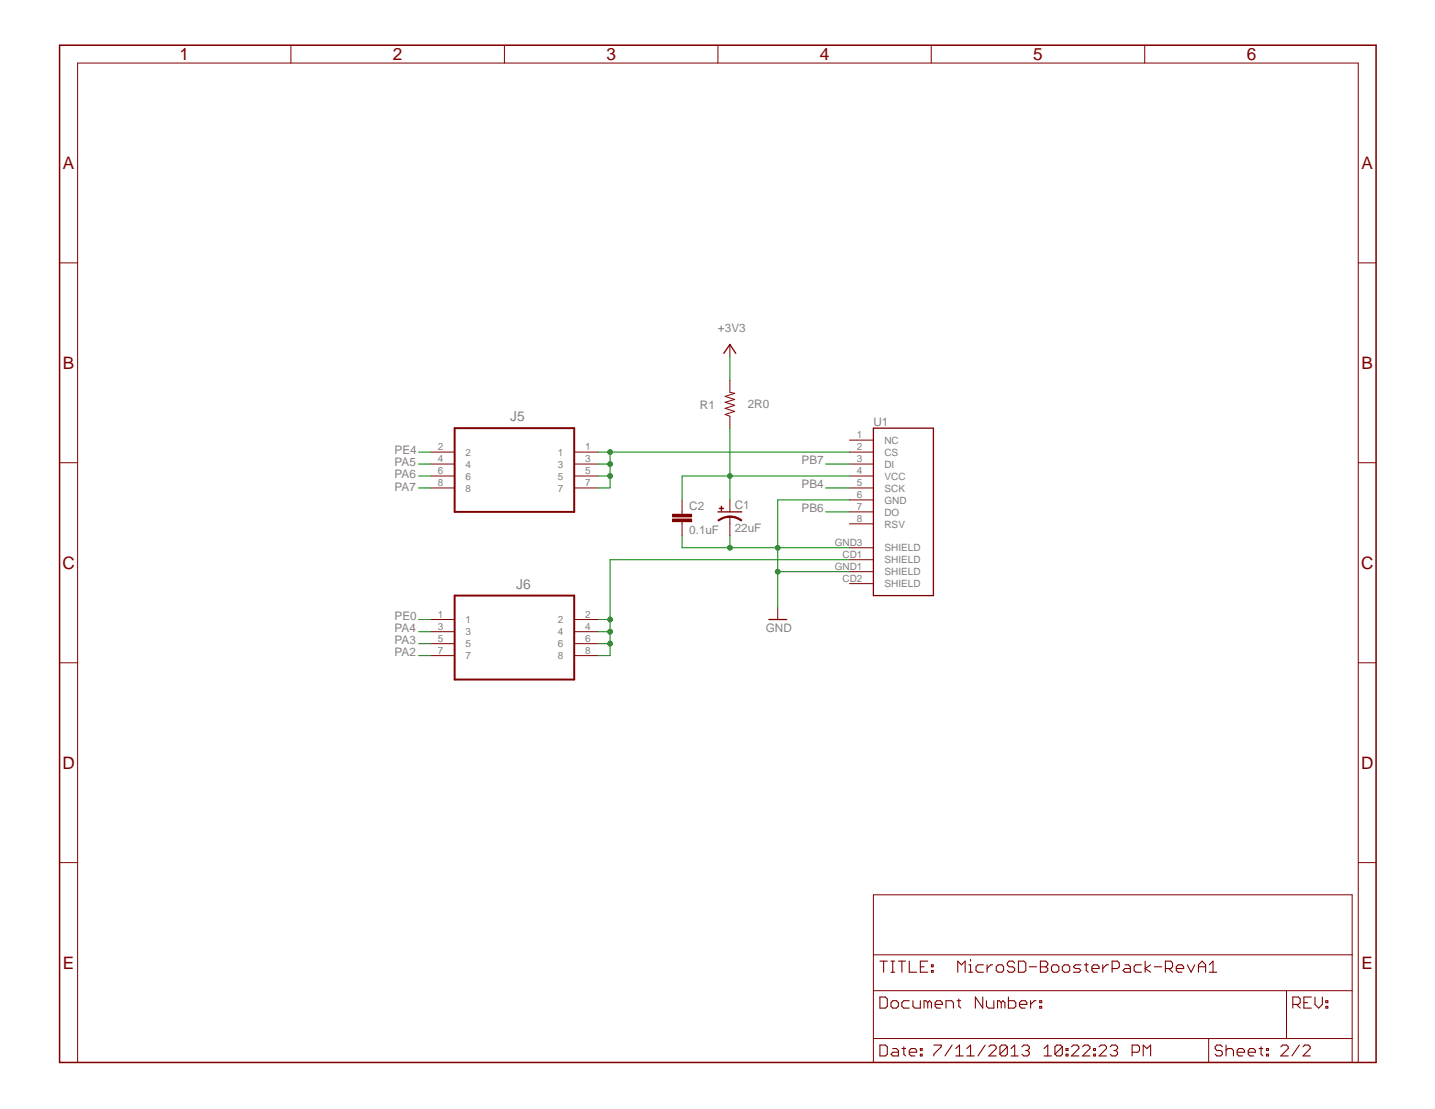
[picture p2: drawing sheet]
<svg xmlns="http://www.w3.org/2000/svg" width="279mm" height="216mm" viewBox="0 0 279 216" stroke-linecap="round" stroke-linejoin="round" font-family="sans-serif">
<path d="M11.6 8.8h256.3v198h-256.3z" fill="none" stroke="#800000" stroke-width=".3"/>
<g fill="none" stroke="#800000" stroke-width=".19">
<path d="M56.6 8.8v3.5M98.2 8.8v3.5M139.8 8.8v3.5M181.3 8.8v3.5M222.9 8.8v3.5M11.6 51.2h3.5M264.5 51.2h3.4M11.6 90.1h3.5M83.9 88h4.6M83.9 90.3h4.6M83.9 92.7h4.6M83.9 95h4.6"/>
<path d="M111.8 88h4.7M111.8 90.3h4.7M111.8 92.7h4.7M111.8 95h4.7M165.4 88h4.7M165.4 90.3h4.7M165.4 97.3h4.7M165.4 92.7h4.7M165.4 95h4.7M165.4 99.7h4.7M165.4 85.7h4.7M264.5 90.1h3.4"/>
<path d="M142.1 100.6v1.4M151.4 118.3v2.3M165.4 102h4.7M165.4 111.3h4.7M165.4 106.6h4.7M165.4 109h4.7M165.4 113.6h4.7M11.6 129h3.5M83.9 120.6h4.6M83.9 123h4.6M83.9 125.3h4.6M83.9 127.6h4.6"/>
<path d="M111.8 120.6h4.7M111.8 123h4.7M111.8 125.3h4.7M111.8 127.6h4.7M264.5 129h3.4M11.6 167.9h3.5M170.1 174.2h93.2v32.6h-93.2zM264.5 167.9h3.4M170.1 192.9h93.2M170.1 185.9h93.2M250.5 192.9v9.3M15.1 206.8v-194.5h249.4v194.5"/>
<path d="M170.1 202.2h93.2M235.3 202.2v4.6"/>
</g>
<g fill="none" stroke="#800000" stroke-width=".21">
<path d="M171.3 194.1h1.1l.4 .4v1.4l-.4 .4h-1.1zM171.3 187.1h1.5M172 187.1v2.2M173.5 187.1h.7M173.5 189.3h.7M173.8 194.8h.7l.4 .4v.7l-.4 .4h-.7l-.3-.4v-.7zM173.8 187.1v2.2M174.9 187.1h1.4M175.6 187.1v2.2M177 187.1v2.2h1.5M177 194.8h-1l-.4 .4v.7l.4 .4h1M177.8 194.8v1.1l.3 .4h1.1v-1.5"/>
<path d="M179.2 188.2h.7M180.6 187.1h-1.4v2.2h1.4M180.6 195.2l-.3-.4h-.4v1.5M180.6 195.2l.4-.4 .4 .4v1.1M180.6 195.2v1.1M181.4 188.9h.3v.4h-.3zM181.4 187.8h.3v.4h-.3zM182.1 195.5h1.4v-.3l-.4-.4h-.7l-.3 .4v.7l.3 .4h.7M184.2 196.3v-1.5h1.1l.3 .4v1.1M186.4 194.8h.7M186.5 189.3v-2.2l.7 .7 .7-.7v2.2M186.7 194.5v1.4l.4 .4"/>
<path d="M188.6 187.8h.4v1.5M188.6 189.3h.8M189 186.8v.3M191.3 194.1v2.2l-1.4-2.2v2.2M191.5 187.8h-1.1l-.4 .4v.7l.4 .4h1.1M192.1 194.8v1.1l.3 .4h1.1v-1.5M192.2 187.8v1.5M193.3 187.8h-.4l-.7 .8M194.4 187.8h.7l.3 .4v.7l-.3 .4h-.7l-.4-.4v-.7zM194.9 195.2l-.3-.4h-.4v1.5M194.9 195.2v1.1M194.9 195.2l.4-.4 .4 .4v1.1"/>
<path d="M196.3 194.1v2.2h1.1l.4-.4v-.7l-.4-.4h-1.1M197.6 187.5l-.4-.4h-.7l-.4 .4v.3l.4 .4h.7l.4 .4v.3l-.4 .4h-.7l-.4-.4M198.3 187.1h1l.4 .4v1.4l-.4 .4h-1zM198.5 195.5h1.4v-.3l-.3-.4h-.7l-.4 .4v.7l.4 .4h.7M200.4 188.2h1.4M200.7 194.8v1.5M201.7 194.8h-.3l-.7 .7M202.4 195.9h.4v.4h-.4zM202.4 194.8h.4v.4h-.4zM202.6 187.1h1l.4 .4v.3l-.4 .4 .4 .4v.3l-.4 .4h-1zM202.6 188.2h1M205.1 187.8h.7l.4 .4v.7l-.4 .4h-.7l-.4-.4v-.7z"/>
<path d="M207.2 187.8h.7l.4 .4v.7l-.4 .4h-.7l-.4-.4v-.7zM210.4 187.8h-1l-.4 .4 .4 .4h.7l.3 .3-.3 .4h-1.1M211.2 187.8h.7M211.5 187.5v1.4l.4 .4M212.6 188.6h1.4v-.4l-.3-.4h-.8l-.3 .4v.7l.3 .4h.8M214.7 187.8v1.5M215.8 187.8h-.4l-.7 .8M216.5 188.6h1.1l.3-.4v-.7l-.3-.4h-1.1v2.2M219 187.8h.8l.3 .4v1.1h-1.1l-.3-.4 .3-.3h1.1M222.2 187.8h-1.1l-.3 .4v.7l.3 .4h1.1M223 187.1v2.2M224 187.8l-1 .8 1 .7"/>
<path d="M224.7 188.2h1.5M226.9 188.6h1.1l.3-.4v-.7l-.3-.4h-1.1v2.2M227.6 188.6l.7 .7M229 188.6h1.5v-.4l-.4-.4h-.7l-.4 .4v.7l.4 .4h.7M231.2 187.8l.7 1.5 .7-1.5M233.3 188.2h1.4M233.3 189.3v-1.5l.8-.7 .6 .7v1.5M235.5 189.3h1.4M235.5 187.8l.7-.7v2.2M251.7 195.5h1.1l.4-.3v-.7l-.4-.4h-1.1v2.2M252.4 195.5l.8 .8M253.9 195.2h.7"/>
<path d="M255.3 194.1h-1.4v2.2h1.4M256 194.1v1.4l.8 .8 .7-.8v-1.4M258.1 195.9h.4v.4h-.4zM258.1 194.8h.4v.4h-.4zM171.3 203.5h1.1l.4 .3v1.4l-.4 .4h-1.1zM173.8 204.1h.7l.4 .4v1.1h-1.1l-.3-.4 .3-.3h1.1M175.6 204.1h.7M176 203.8v1.4l.3 .4M177 204.9h1.5v-.4l-.4-.4h-.7l-.4 .4v.7l.4 .4h.7M179.2 205.2h.3v.4h-.3zM179.2 204.1h.3v.4h-.3zM181.8 203.5h1.5v.3l-1.5 1.4v.4"/>
<path d="M185.4 203.5l-1.4 2.1M186.1 205.6h1.4M186.1 204.1l.7-.6v2.1M188.3 205.6h1.4M188.3 204.1l.7-.6v2.1M191.8 203.5l-1.4 2.1M192.5 203.8l.4-.3h.7l.4 .3v.3l-1.5 1.5h1.5M196.1 203.8v1.4l-.4 .4h-.7l-.3-.4M196.1 203.8l-.4-.3h-.7l-.3 .3v1.4M196.1 203.8l-1.4 1.4M196.8 205.6h1.4M196.8 204.1l.8-.6v2.1"/>
<path d="M199 203.8l.3-.3h.8l.3 .3v.3l-.3 .4M199.7 204.5h.4M200.1 204.5l.3 .4v.3l-.3 .4h-.8l-.3-.4M203.3 205.6h1.4M203.3 204.1l.7-.6v2.1M206.8 203.8v1.4l-.3 .4h-.7l-.4-.4M206.8 203.8l-.3-.3h-.7l-.4 .3v1.4M206.8 203.8l-1.4 1.4M207.6 205.2h.3v.4h-.3zM207.6 204.1h.3v.4h-.3zM208.6 203.8l.4-.3h.7l.4 .3v.3l-1.5 1.5h1.5M210.8 203.8l.4-.3h.6l.4 .3v.3l-1.4 1.5h1.4"/>
<path d="M212.9 205.2h.4v.4h-.4zM212.9 204.1h.4v.4h-.4zM214 203.8l.4-.3h.7l.3 .3v.3l-1.4 1.5h1.4M216.2 203.8l.3-.3h.7l.4 .3v.3l-.4 .4M216.9 204.5h.3M217.2 204.5l.4 .4v.3l-.4 .4h-.7l-.3-.4M220.4 204.9h1.1l.4-.4v-.7l-.4-.3h-1.1v2.1M222.6 205.6v-2.1l.7 .6 .7-.6v2.1M238 203.8l-.3-.3h-.8l-.3 .3v.3l.3 .4h.8l.3 .4v.3l-.3 .4h-.8l-.3-.4M238.7 204.5l.4-.4h.7l.4 .4v1.1M238.7 203.5v2.1M240.9 204.9h1.4v-.4l-.4-.4h-.7l-.3 .4v.7l.3 .4h.7"/>
<path d="M243 204.9h1.4v-.4l-.3-.4h-.7l-.4 .4v.7l.4 .4h.7M245.2 204.1h.7M245.5 203.8v1.4l.4 .4M246.6 205.2h.4v.4h-.4zM246.6 204.1h.4v.4h-.4zM249.4 203.8l.4-.3h.7l.3 .3v.3l-1.4 1.5h1.4M253 203.5l-1.5 2.1M253.7 203.8l.3-.3h.8l.3 .3v.3l-1.4 1.5h1.4"/>
</g>
<path d="M139.8 99.7h4.6M170.1 83.4h11.6v32.6h-11.6zM149.7 120.6h3.5" fill="none" stroke="#800000" stroke-width=".25"/>
<path d="M88.5 83.4h23.3v16.3h-23.3zM88.5 116h23.3v16.3h-23.3z" fill="none" stroke="#800000" stroke-width=".38"/>
<path d="M142.1 100.5a3.3 3.3 0 0 1 2.3 .8l-.1 .1a3.5 3.5 0 0 0-2.2-.7z" fill-rule="evenodd" fill="#800000"/>
<path d="M142.1 100.5a3.3 3.3 0 0 1 2.3 .8l-.1 .1a3.5 3.5 0 0 0-2.2-.7z" fill="none" stroke="#800000" stroke-width=".19"/>
<path d="M139.8 101.3l.2-.2a3.9 3.9 0 0 1 2.1-.6v.2a3.3 3.3 0 0 0-2.2 .7z" fill-rule="evenodd" fill="#800000"/>
<path d="M139.8 101.3l.2-.2a3.9 3.9 0 0 1 2.1-.6v.2a3.3 3.3 0 0 0-2.2 .7z" fill="none" stroke="#800000" stroke-width=".19"/>
<path d="M140 98.9l.9 .1z" fill-rule="evenodd" fill="#800000"/>
<path d="M140 98.9l.9 .1z" fill="none" stroke="#800000" stroke-width=".19"/>
<path d="M140.4 98.6l.1 .8z" fill-rule="evenodd" fill="#800000"/>
<path d="M142.1 67.1v2.3M132.8 99.7v.4M140.4 98.6l.1 .8zM142.1 97.3v2.4M132.8 101.5v.5M142.1 102v2.3" fill="none" stroke="#800000" stroke-width=".19"/>
<path d="M140.9 68.8l1.2-1.7 1.2 1.7" fill="none" stroke="#800000" stroke-width=".25"/>
<path d="M130.9 101h3.8v.6h-3.8z" fill-rule="evenodd" fill="#800000"/>
<path d="M130.9 101h3.8v.6h-3.8z" fill="none" stroke="#800000" stroke-width=".19"/>
<path d="M130.9 100.1h3.8v.5h-3.8z" fill-rule="evenodd" fill="#800000"/>
<path d="M142.1 74v2.4l.9 .2-1.8 .6 1.8 .6-1.8 .5 1.8 .6-1.8 .6 1.8 .6-1.8 .6 .9 .3v2.4M132.8 97.3v2.4M130.9 100.1h3.8v.5h-3.8zM132.8 102v2.3" fill="none" stroke="#800000" stroke-width=".19"/>
<path d="M165.4 92.7h-23.3v4.6" fill="none" stroke="#008000" stroke-width=".19"/>
<circle cx="142.1" cy="92.7" r=".46" fill="#008000"/>
<g fill="none" stroke="#008000" stroke-width=".19">
<path d="M116.5 88h2.3v4.7h-2.3M116.5 90.3h2.3M142.1 83.4v9.3h-9.3v4.6M160.7 90.3h4.7"/>
<circle cx="142.1" cy="92.7" r=".46"/>
</g>
<circle cx="118.8" cy="88" r=".46" fill="#008000"/>
<circle cx="118.8" cy="88" r=".46" fill="none" stroke="#008000" stroke-width=".19"/>
<circle cx="118.8" cy="90.3" r=".46" fill="#008000"/>
<g fill="none" stroke="#008000" stroke-width=".19">
<path d="M118.8 92.7v2.3h-2.3"/>
<circle cx="118.8" cy="90.3" r=".46"/>
</g>
<circle cx="118.8" cy="92.7" r=".46" fill="#008000"/>
<g fill="none" stroke="#008000" stroke-width=".19">
<path d="M118.8 88h46.6M160.7 95h4.7M165.4 97.3h-14v21M151.4 106.6h14M151.4 111.3h14"/>
<circle cx="118.8" cy="92.7" r=".46"/>
</g>
<circle cx="151.4" cy="106.6" r=".46" fill="#008000"/>
<circle cx="151.4" cy="106.6" r=".46" fill="none" stroke="#008000" stroke-width=".19"/>
<circle cx="151.4" cy="111.3" r=".46" fill="#008000"/>
<g fill="none" stroke="#008000" stroke-width=".19">
<path d="M132.8 104.3v2.3h18.6M142.1 104.3v2.3"/>
<circle cx="151.4" cy="111.3" r=".46"/>
</g>
<circle cx="142.1" cy="106.6" r=".46" fill="#008000"/>
<g fill="none" stroke="#008000" stroke-width=".19">
<path d="M160.7 99.7h4.7M118.8 109h46.6M116.5 120.6h2.3v4.7h-2.3M116.5 123h2.3"/>
<circle cx="142.1" cy="106.6" r=".46"/>
</g>
<circle cx="118.8" cy="125.3" r=".46" fill="#008000"/>
<circle cx="118.8" cy="125.3" r=".46" fill="none" stroke="#008000" stroke-width=".19"/>
<circle cx="118.8" cy="123" r=".46" fill="#008000"/>
<g fill="none" stroke="#008000" stroke-width=".19">
<path d="M118.8 109v11.6M118.8 125.3v2.3h-2.3"/>
<circle cx="118.8" cy="123" r=".46"/>
</g>
<circle cx="118.8" cy="120.6" r=".46" fill="#008000"/>
<g fill="none" stroke="#008000" stroke-width=".19">
<path d="M142.1 69.4v4.6M81.5 88h2.4M81.5 90.3h2.4M81.5 92.7h2.4M81.5 95h2.4M81.5 120.6h2.4M81.5 123h2.4M81.5 125.3h2.4M81.5 127.6h2.4"/>
<circle cx="118.8" cy="120.6" r=".46"/>
</g>
<g font-size="3.3" fill="#800000">
<text x="34.9" y="11.7">1</text>
<text x="76.5" y="11.7">2</text>
<text x="118.1" y="11.7">3</text>
<text x="159.6" y="11.7">4</text>
<text x="201.2" y="11.7">5</text>
<text x="242.7" y="11.7">6</text>
<text x="12.2" y="32.9">A</text>
<text x="265.1" y="32.9">A</text>
<text x="12.2" y="71.8">B</text>
<text x="265.1" y="71.8">B</text>
<text x="12.1" y="110.7">C</text>
<text x="265" y="110.7">C</text>
<text x="12.1" y="149.6">D</text>
<text x="265" y="149.6">D</text>
<text x="12.2" y="188.6">E</text>
<text x="265.1" y="188.6">E</text>
</g>
<g font-size="2.7" fill="#808080">
<text x="99.3" y="82">J5</text>
<text x="100.5" y="114.6">J6</text>
</g>
<g font-size="2.3" fill="#808080">
<text x="139.8" y="64.7">+3V3</text>
<text x="136.3" y="79.6">R1</text>
<text x="145.6" y="79.4">2R0</text>
<text x="170.1" y="82.9">U1</text>
<text x="76.8" y="88.5">PE4</text>
<text x="76.8" y="90.8">PA5</text>
<text x="76.8" y="93.1">PA6</text>
<text x="76.8" y="95.5">PA7</text>
<text x="156.1" y="90.3">PB7</text>
<text x="156.1" y="95">PB4</text>
<text x="134.2" y="99.3">C2</text>
<text x="143" y="99.1">C1</text>
<text x="156.1" y="99.7">PB6</text>
<text x="134.2" y="104">0.1uF</text>
<text x="143" y="103.5">22uF</text>
<text x="76.8" y="120.6">PE0</text>
<text x="76.8" y="123">PA4</text>
<text x="76.8" y="125.3">PA3</text>
<text x="149.1" y="123">GND</text>
<text x="76.8" y="127.6">PA2</text>
</g>
<g font-size="1.9" fill="#808080">
<text x="85.3" y="87.7">2</text>
<text x="90.6" y="88.7">2</text>
<text x="108.6" y="88.7">1</text>
<text x="114" y="87.7">1</text>
<text x="166.8" y="87.7">2</text>
<text x="166.8" y="85.3">1</text>
<text x="172.2" y="88.7">CS</text>
<text x="172.2" y="86.4">NC</text>
<text x="85.3" y="90">4</text>
<text x="85.3" y="92.3">6</text>
<text x="85.3" y="94.7">8</text>
<text x="90.6" y="91">4</text>
<text x="90.6" y="93.4">6</text>
<text x="90.6" y="95.7">8</text>
<text x="108.6" y="91">3</text>
<text x="108.6" y="93.4">5</text>
<text x="108.6" y="95.7">7</text>
<text x="114" y="90">3</text>
<text x="114" y="92.3">5</text>
<text x="114" y="94.7">7</text>
<text x="166.8" y="90">3</text>
<text x="166.8" y="92.3">4</text>
<text x="166.8" y="94.7">5</text>
<text x="172.2" y="91">DI</text>
<text x="172.2" y="93.4">VCC</text>
<text x="172.2" y="95.7">SCK</text>
<text x="166.8" y="97">6</text>
<text x="166.8" y="101.6">8</text>
<text x="166.8" y="99.3">7</text>
<text x="172.2" y="98">GND</text>
<text x="172.2" y="100.4">DO</text>
<text x="162.5" y="106.3">GND3</text>
<text x="172.2" y="102.7">RSV</text>
<text x="172.2" y="107.4">SHIELD</text>
<text x="162.5" y="111">GND1</text>
<text x="164" y="108.7">CD1</text>
<text x="164" y="113.3">CD2</text>
<text x="172.2" y="112">SHIELD</text>
<text x="172.2" y="109.7">SHIELD</text>
<text x="172.2" y="114.3">SHIELD</text>
<text x="85.3" y="120.3">1</text>
<text x="85.3" y="122.6">3</text>
<text x="85.3" y="125">5</text>
<text x="90.6" y="121.3">1</text>
<text x="90.6" y="123.7">3</text>
<text x="90.6" y="126">5</text>
<text x="108.6" y="121.3">2</text>
<text x="108.6" y="123.7">4</text>
<text x="108.6" y="126">6</text>
<text x="114" y="120.3">2</text>
<text x="114" y="122.6">4</text>
<text x="114" y="125">6</text>
<text x="85.3" y="127.3">7</text>
<text x="90.6" y="128.3">7</text>
<text x="108.6" y="128.3">8</text>
<text x="114" y="127.3">8</text>
</g>
</svg>
